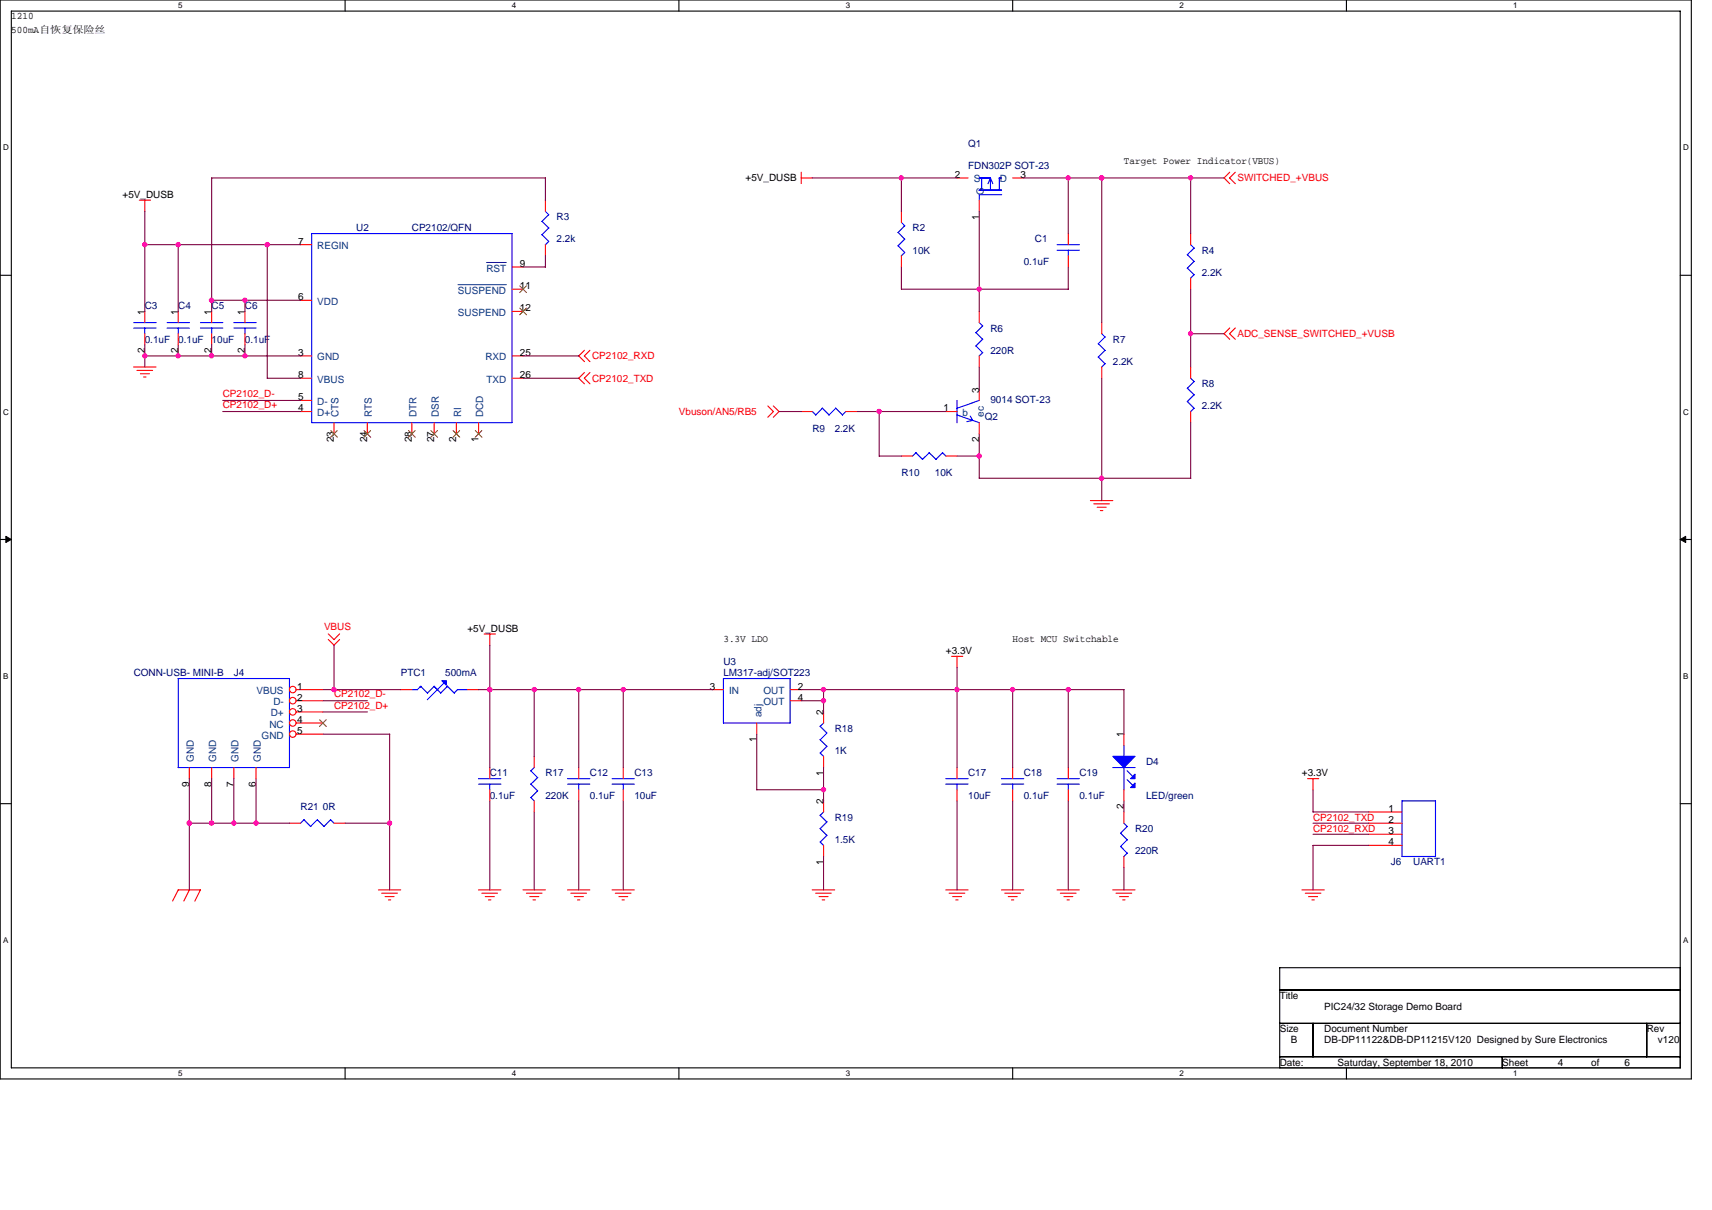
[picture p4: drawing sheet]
<svg xmlns="http://www.w3.org/2000/svg" width="297mm" height="210mm" viewBox="0 0 297 210" stroke-linecap="round" stroke-linejoin="round" font-family="sans-serif">
<path d="M0 0h293.5v187.2h-293.5zM2 1.9h289.5v183.4h-289.5z" fill="none" stroke="#000" stroke-width=".19"/>
<g fill="#fff">
<path d="M30.9 .2h.8v1.6h-.8z"/>
<path d="M30.9 185.5h.8v1.6h-.8z"/>
</g>
<path d="M59.9 0v1.9M59.9 185.3v1.9" fill="none" stroke="#000" stroke-width=".19"/>
<g fill="#fff">
<path d="M88.8 .2h.8v1.6h-.8z"/>
<path d="M88.8 185.5h.8v1.6h-.8z"/>
</g>
<path d="M117.8 0v1.9M117.8 185.3v1.9" fill="none" stroke="#000" stroke-width=".19"/>
<g fill="#fff">
<path d="M146.7 .2h.8v1.6h-.8z"/>
<path d="M146.7 185.5h.8v1.6h-.8z"/>
</g>
<path d="M175.7 0v1.9M175.7 185.3v1.9" fill="none" stroke="#000" stroke-width=".19"/>
<g fill="#fff">
<path d="M204.7 .2h.7v1.6h-.7z"/>
<path d="M204.7 185.5h.7v1.6h-.7z"/>
</g>
<path d="M233.6 0v1.9M233.6 185.3v1.9" fill="none" stroke="#000" stroke-width=".19"/>
<g fill="#fff">
<path d="M262.6 .2h.7v1.6h-.7z"/>
<path d="M262.6 185.5h.7v1.6h-.7z"/>
<path d="M.5 24.8h1v1.6h-1z"/>
<path d="M292 24.8h1v1.6h-1z"/>
<path d="M.5 70.7h1v1.5h-1z"/>
<path d="M292 70.7h1v1.5h-1z"/>
</g>
<path d="M0 47.8h2M291.5 47.8h2" fill="none" stroke="#000" stroke-width=".19"/>
<g fill="#fff">
<path d="M.5 116.5h.9v1.6h-.9z"/>
<path d="M292 116.5h.9v1.6h-.9z"/>
</g>
<path d="M0 93.6h2M291.5 93.6h2" fill="none" stroke="#000" stroke-width=".19"/>
<path d="M1 93.1l1 .5-1 .5zM291.5 93.6l1-.5v1z" fill="#000" stroke="#000" stroke-width=".17"/>
<g fill="#fff">
<path d="M.5 162.4h.9v1.5h-.9z"/>
<path d="M292 162.4h.9v1.5h-.9z"/>
</g>
<path d="M0 139.5h2M291.5 139.5h2M222 167.9h69.5v17.4h-69.5zM222 171.8h69.5M222 177.6h69.5M227.8 177.6v5.8M285.7 177.6v5.8M222 183.4h69.5M260.6 183.4v1.9" fill="none" stroke="#000" stroke-width=".19"/>
<g fill="none" stroke="#f00" stroke-width=".19">
<path d="M24.2 34.7h1.9M25.1 34.7v2M94.6 34.7v2M139 30.9h2M139 29.9v2M156.4 36.7v1.9M166 30.9h2M169.9 34.7v2M175.7 30.9h1.9M213.4 29.9l-1 1 1 1M214.3 29.9l-1 1 1 1M25.1 54v2"/>
<path d="M25.1 57.9v1.9M30.9 54v2M30.9 57.9v1.9M36.7 54v2M36.7 57.9v1.9M42.5 54v2M42.5 57.9v1.9M52.2 52.1h1.9M52.2 42.5h1.9M88.8 54h2M88.8 50.2h2M88.8 46.3h2"/>
<path d="M94.6 42.5v1.9M156.4 44.4v1.9M169.9 54v2M185.4 40.5v2M185.4 44.4v1.9M191.2 56v1.9M206.6 40.5v2M206.6 48.3v1.9M213.4 56.9l-1 1 1 1M214.3 56.9l-1 1 1 1M23.2 63.7h3.9M23.8 64.3h2.7"/>
<path d="M24.4 64.9h1.5M24.9 65.4h.4M52.2 71.4h1.9M52.2 61.8h1.9M52.2 69.5h1.9M52.2 65.6h1.9M58 73.3v2M63.7 73.3v2M71.5 73.3v2M75.3 73.3v2M79.2 73.3v2M83 73.3v2"/>
<path d="M88.8 61.8h2M88.8 65.6h2M101.4 60.8l-1 1 1 1M101.4 64.6l-1 1 1 1M102.4 60.8l-1 1 1 1M102.4 64.6l-1 1 1 1M133.2 70.4l1 1-1 1M134.2 70.4l1 1-1 1M139 71.4h1.9M146.7 71.4h2M156.4 79.1h1.9M164.1 71.4h1.9"/>
<path d="M164.1 79.1h1.9M169.9 61.8v1.9M169.9 67.6v1.9M169.9 73.3v2M191.2 63.7v1.9M206.6 63.7v1.9M206.6 71.4v1.9M189.2 86.9h3.9M189.8 87.4h2.7M190.4 88h1.5M190.9 88.6h.4M51.4 119.7h4.6"/>
<path d="M57 111l1 1 .9-1M57 110l1 1 .9-1M69.5 119.7h2M81.1 119.7h1.9M84 110h2M85 110v2M123.6 119.7h1.9M137.1 119.7h1.9M165.1 113.9h1.9M166 113.9v1.9M32.8 133.2v1.9M36.7 133.2v1.9"/>
<path d="M40.6 133.2v1.9M44.4 133.2v1.9M51.4 121.6h4.6M51.4 123.5h4.6M51.4 125.5h4.6M51.4 127.4h4.6M85 133.2v1.9M85 137.1v1.9M92.7 131.3v1.9M92.7 139v1.9M100.4 133.2v1.9M100.4 137.1v1.9"/>
<path d="M108.1 133.2v1.9M108.1 137.1v1.9M131.3 125.5v1.9M137.1 121.6h1.9M142.9 123.5v2M142.9 131.3v1.9M142.9 139v1.9M166 133.2v1.9M166 137.1v1.9M175.7 133.2v1.9M175.7 137.1v1.9M185.4 133.2v1.9"/>
<path d="M185.4 137.1v1.9M195 127.4v1.9M195 137.1v1.9M226.9 135.1h1.9M227.8 135.1v2M29.9 156.4l1-2h3.9l-1 2M32.9 154.4l-1 2M50.2 142.9h2M58 142.9h1.9M65.7 154.4h3.8M66.2 155h2.8M66.8 155.6h1.6"/>
<path d="M67.4 156.2h.4M83 154.4h3.9M83.6 155h2.7M84.2 155.6h1.6M84.7 156.2h.5M90.7 154.4h3.9M91.3 155h2.7M91.9 155.6h1.6M92.5 156.2h.4M98.5 154.4h3.8M99 155h2.8M99.6 155.6h1.6"/>
<path d="M100.2 156.2h.4M106.2 154.4h3.9M106.8 155h2.7M107.4 155.6h1.5M107.9 156.2h.4M140.9 154.4h3.9M141.5 155h2.7M142.1 155.6h1.6M142.7 156.2h.4M142.9 146.7v1.9M164.1 154.4h3.9M164.7 155h2.7"/>
<path d="M165.3 155.6h1.5M165.8 156.2h.4M173.8 154.4h3.8M174.3 155h2.8M174.9 155.6h1.6M175.5 156.2h.4M183.4 154.4h3.9M184 155h2.7M184.6 155.6h1.5M185.1 156.2h.4M193.1 154.4h3.8M193.6 155h2.8"/>
<path d="M194.2 155.6h1.6M194.8 156.2h.4M195 140.9v2M195 148.6v2M225.9 154.4h3.9M226.5 155h2.7M227 155.6h1.6M227.6 156.2h.4M237.5 142.9h5.8M237.5 140.9h5.8M237.5 144.8h5.8M237.5 146.7h5.8"/>
<circle cx="50.8" cy="119.7" r=".57"/>
<circle cx="50.8" cy="121.6" r=".57"/>
<circle cx="50.8" cy="127.4" r=".57"/>
<circle cx="50.8" cy="125.5" r=".57"/>
<circle cx="50.8" cy="123.5" r=".57"/>
</g>
<g fill="none" stroke="#00f" stroke-width=".19">
<path d="M94.6 36.7l.6 .6-1.2 1.1 1.2 1.2M95.2 39.6l-1.2 1.1 1.2 1.2-.6 .6M156.4 38.6l.6 .6M157 39.2l-1.2 1.2M169.9 33h3.9M169.9 30.9h1.9M169.9 33.8v.9M169.9 33.8h3.9M170.3 30.9v2.1M171.8 30.9v2.1M171.8 30.9l.5 1M171.8 30.9l-.4 1"/>
<path d="M173.8 30.9h-.4v2.1M23.2 56h3.9M23.2 56.9h3.9M25.1 56.9v1M29 56h3.9M29 56.9h3.9M30.9 56.9v1M34.8 56h3.9M34.8 56.9h3.9M36.7 56.9v1M40.6 56h3.8M40.6 56.9h3.8"/>
<path d="M42.5 56.9v1M54.1 40.5h34.7v32.8h-34.7zM155.8 40.3l1.2 1.2-1.2 1.2M155.8 42.7l1.2 1.1M157 43.8l-.6 .6M169.3 57.7l1.2 1.2M169.9 56l.6 .6-1.2 1.1M170.5 58.9l-1.2 1.1M183.4 42.5h3.9M183.4 43.4h3.9M185.4 43.4v1M190.6 59.6l1.1 1.2"/>
<path d="M191.2 57.9l.5 .6M191.7 58.5l-1.2 1.2M206.6 42.5l.6 .6M207.2 43.1l-1.2 1.1 1.2 1.2M207.2 45.4l-1.2 1.1 1.2 1.2M207.2 47.7l-.6 .6M140.9 71.4l.6 .6M143.8 72l-1.1-1.2-1.2 1.2M146.2 72l-1.2-1.2-1.2 1.2M146.7 71.4l-.5 .6M158.3 79.1l.6-.6 1.2 1.2M163.5 78.6l.6 .6"/>
<path d="M163.6 78.5l-1.2 1.2-1.2-1.2-1.1 1.2M166 69.5v3.9M166 72l3.9 1.4M168.3 72.2l.5 .8-1 .2M169.3 60l1.2 1.2-.6 .6M169.9 69.5l-3.9 1.4M190.6 62l1.1 1.1M191.7 63.1l-.6 .6M191.7 60.8l-1.2 1.2M206 67.4l1.2 1.1M206 69.7l1.2 1.2M206.6 65.6l.6 .6"/>
<path d="M207.2 66.2l-1.2 1.2M207.2 68.5l-1.2 1.2M207.2 70.8l-.6 .6M30.9 117.8h19.3v15.4h-19.3zM73 119.1l-.6 .6h-.9M75.4 119.1l-1.2 1.2-1.2-1.2M77.1 118.5l-3 2.9M77.6 119.1l1.2 1.2 .6-.6h1.7M77.7 119.1l-1.2 1.2-1.2-1.2 .4 .4M125.5 117.8h11.6v7.7h-11.6zM83 135.1h3.9M83 136.1h3.9"/>
<path d="M85 136.1v1M92.1 138.4l.6 .6M92.1 136.1l1.2 1.1M92.1 133.8l1.2 1.1M92.7 133.2l-.6 .6M93.3 137.2l-1.2 1.2M93.3 134.9l-1.2 1.2M98.5 135.1h3.8M98.5 136.1h3.8M100.4 136.1v1M106.2 135.1h3.9M106.2 136.1h3.9"/>
<path d="M108.1 136.1v1M142.3 130.7l.6 .6M142.3 128.4l1.2 1.1M142.3 126l1.2 1.2M142.9 125.5l-.6 .5M143.5 129.5l-1.2 1.2M143.5 127.2l-1.2 1.2M164.1 135.1h3.9M164.1 136.1h3.9M166 136.1v1M173.8 135.1h3.8M173.8 136.1h3.8"/>
<path d="M175.7 136.1v1M183.4 135.1h3.9M183.4 136.1h3.9M185.4 136.1v1M193.1 133.2h3.8M195 129.3v2M195 133.2v3.9M195.6 133.8l1 .9M195.6 135.3l1 1M243.3 139h5.8v9.6h-5.8zM52.7 142.3l1.2 1.1M52.8 142.2l-.6 .7"/>
<path d="M55.1 142.2l-1.2 1.2M57.4 142.3l.6 .6M57.4 142.2l-1.2 1.2-1.1-1.1M142.3 146.1l.6 .6M142.3 143.8l1.2 1.2M142.3 141.5l1.2 1.1M142.9 140.9l-.6 .6M143.5 144.9l-1.2 1.2M143.5 142.6l-1.2 1.2M194.4 144.6l1.2 1.2-1.2 1.1M194.4 146.9l1.2 1.2M195 142.9l.6 .5-1.2 1.2"/>
<path d="M195.6 148.1l-.6 .6"/>
</g>
<g fill="#00f" stroke="#00f" stroke-width=".19">
<path d="M193.1 131.3h3.8l-1.9 1.9z" fill-rule="evenodd"/>
<path d="M196.9 134.3v.8h-.7z" fill-rule="evenodd"/>
<path d="M196.9 135.9v.8h-.7z" fill-rule="evenodd"/>
<path d="M76.7 118.1h.7v.8z" fill-rule="evenodd"/>
</g>
<path d="M79.5 49.4h8.4M84.4 45.6h3.5" fill="none" stroke="#004080" stroke-width=".17"/>
<g fill="none" stroke="#804000" stroke-width=".17">
<path d="M90.2 53.5l1.2 1.1M90.2 49.6l1.2 1.2M91.3 53.5l-1.1 1.1M91.3 49.6l-1.1 1.2M57.4 74.7l1.1 1.2M58.5 74.7l-1.1 1.2M63.2 74.7l1.1 1.2M64.3 74.7l-1.2 1.2M70.9 74.7l1.1 1.2M72 74.7l-1.1 1.2M74.8 74.7l1.1 1.2M75.9 74.7l-1.2 1.2"/>
<path d="M78.6 74.7l1.2 1.2M79.8 74.7l-1.2 1.2M82.5 74.7l1.1 1.2M83.6 74.7l-1.2 1.2M55.5 124.9l1.1 1.2M56.6 124.9l-1.2 1.2"/>
</g>
<g fill="none" stroke="#800040" stroke-width=".19">
<path d="M25.1 36.7v17.4M94.6 34.8l.1-3.9h-58v23.2M140.9 30.9h25.2M156.4 30.9v5.8M169.9 36.7v17.4M177.6 30.9h34.8M185.4 30.9v9.7M191.2 30.9v25.1M206.6 30.9v9.7M25.1 59.8v3.9M25.1 42.5h27.1M30.9 42.5v11.6"/>
<path d="M30.9 59.8v2M36.7 59.8v2M36.7 52.1h15.5M42.5 52.1v2M42.5 59.8v2M46.4 42.5v23.2M90.8 46.3h3.9M94.6 44.4v2M156.4 46.3v3.9h29M185.4 46.3v3.9M206.6 50.2v13.5M206.6 57.9h5.8"/>
<path d="M25.1 61.8h27.1M38.6 71.4h13.6M38.6 69.5h13.6M46.4 65.6h5.8M90.8 61.8h9.6M90.8 65.6h9.6M135.2 71.4h3.8M148.7 71.4h15.4M152.5 71.4v7.7h3.9M166 79.1h3.9M169.9 63.7v3.9M169.9 75.3v7.7"/>
<path d="M191.2 65.6v21.3M206.6 73.3v9.7M169.9 83h36.7M56 119.7h13.6M58 112v7.7M83 119.7h40.6M85 112v21.2M92.7 119.7v11.6M100.4 119.7v13.5M108.1 119.7v13.5M139 119.7h56v7.7M142.9 119.7v3.9"/>
<path d="M166 115.8v17.4M175.7 119.7v13.5M185.4 119.7v13.5M32.8 135.1v19.4M36.7 135.1v7.8M40.6 135.1v7.8M44.4 135.1v7.8M56 121.6h7.8M56 123.5h7.8M56 127.4h11.6v27.1M85 139v15.5M100.4 139v15.5"/>
<path d="M108.1 139v15.5M131.3 127.4v9.7h11.6M139 121.6h3.9M142.9 133.2v5.8M166 139v15.5M175.7 139v15.5M185.4 139v15.5M195 139v1.9M227.8 137.1v3.8M32.8 142.9h17.4M59.9 142.9h7.7M92.7 140.9v13.6"/>
<path d="M142.9 148.6v5.9M195 150.6v3.9M227.8 142.9h9.7M227.8 140.9h9.7M227.8 144.8h9.7M237.5 146.7h-9.7v7.8"/>
</g>
<g fill="#f0f" stroke="#f0f" stroke-width=".19">
<circle cx="169.9" cy="50.2" r=".38"/>
<circle cx="206.6" cy="57.9" r=".38"/>
<circle cx="108.1" cy="119.7" r=".38"/>
<circle cx="185.3" cy="119.7" r=".38"/>
<circle cx="142.9" cy="121.6" r=".38"/>
<circle cx="175.7" cy="119.7" r=".37"/>
<circle cx="142.9" cy="119.7" r=".38"/>
<circle cx="44.4" cy="142.8" r=".38"/>
<circle cx="191.1" cy="30.9" r=".38"/>
<circle cx="206.6" cy="30.9" r=".38"/>
<circle cx="32.8" cy="142.8" r=".38"/>
<circle cx="142.9" cy="137" r=".38"/>
<circle cx="152.5" cy="71.4" r=".38"/>
<circle cx="185.3" cy="30.9" r=".38"/>
<circle cx="166" cy="119.7" r=".38"/>
<circle cx="191.1" cy="83" r=".38"/>
<circle cx="85" cy="119.7" r=".38"/>
<circle cx="92.7" cy="119.7" r=".38"/>
<circle cx="100.4" cy="119.7" r=".38"/>
<circle cx="156.4" cy="30.9" r=".38"/>
<circle cx="169.9" cy="79.1" r=".38"/>
<circle cx="67.6" cy="142.8" r=".38"/>
<circle cx="30.9" cy="61.8" r=".38"/>
<circle cx="42.5" cy="52.1" r=".38"/>
<circle cx="30.9" cy="42.4" r=".38"/>
<circle cx="42.5" cy="61.8" r=".38"/>
<circle cx="36.7" cy="61.8" r=".38"/>
<circle cx="36.7" cy="52.1" r=".38"/>
<circle cx="46.4" cy="42.4" r=".38"/>
<circle cx="25.1" cy="42.4" r=".38"/>
<circle cx="25.1" cy="61.8" r=".38"/>
<circle cx="36.7" cy="142.8" r=".38"/>
<circle cx="40.6" cy="142.8" r=".38"/>
<circle cx="57.9" cy="119.7" r=".38"/>
</g>
<g font-size="1.7">
<text x="2" y="3.3">1210</text>
<text x="2" y="5.7">500mA自恢复保险丝</text>
<text x="195" y="28.4">Target Power Indicator(VBUS)</text>
<text x="21.3" y="34.4">+5V_DUSB</text>
<text x="129.4" y="31.5">+5V_DUSB</text>
<text x="165.6" y="30.9">2</text>
<text x="177.1" y="30.9">3</text>
<text x="169.9" y="38.1" transform="rotate(-90 169.9 38.1)">1</text>
<text x="51.7" y="42.4">7</text>
<text x="90.2" y="46.3">9</text>
<text x="51.7" y="52.1">6</text>
<text x="90.2" y="50.2">11</text>
<text x="25.1" y="54.6" transform="rotate(-90 25.1 54.6)">1</text>
<text x="30.9" y="54.6" transform="rotate(-90 30.9 54.6)">1</text>
<text x="36.7" y="54.6" transform="rotate(-90 36.7 54.6)">1</text>
<text x="42.5" y="54.6" transform="rotate(-90 42.5 54.6)">1</text>
<text x="90.2" y="54">12</text>
<text x="25.1" y="61.3" transform="rotate(-90 25.1 61.3)">2</text>
<text x="30.9" y="61.3" transform="rotate(-90 30.9 61.3)">2</text>
<text x="36.7" y="61.3" transform="rotate(-90 36.7 61.3)">2</text>
<text x="42.5" y="61.3" transform="rotate(-90 42.5 61.3)">2</text>
<text x="51.7" y="61.7">3</text>
<text x="51.7" y="65.6">8</text>
<text x="90.2" y="61.7">25</text>
<text x="90.2" y="65.6">26</text>
<text x="51.7" y="71.4">4</text>
<text x="51.7" y="69.5">5</text>
<text x="163.7" y="71.4">1</text>
<text x="169.9" y="68.1" transform="rotate(-90 169.9 68.1)">3</text>
<text x="57.9" y="76.7" transform="rotate(-90 57.9 76.7)">23</text>
<text x="63.7" y="76.7" transform="rotate(-90 63.7 76.7)">24</text>
<text x="71.4" y="76.7" transform="rotate(-90 71.4 76.7)">28</text>
<text x="75.3" y="76.7" transform="rotate(-90 75.3 76.7)">27</text>
<text x="79.2" y="76.7" transform="rotate(-90 79.2 76.7)">2</text>
<text x="83" y="76.7" transform="rotate(-90 83 76.7)">1</text>
<text x="169.9" y="76.7" transform="rotate(-90 169.9 76.7)">2</text>
<text x="81.1" y="109.6">+5V_DUSB</text>
<text x="125.5" y="111.4">3.3V LDO</text>
<text x="164.1" y="113.5">+3.3V</text>
<text x="175.7" y="111.4">Host MCU Switchable</text>
<text x="51.6" y="119.7">1</text>
<text x="123.2" y="119.7">3</text>
<text x="138.4" y="119.7">2</text>
<text x="51.6" y="121.6">2</text>
<text x="51.6" y="123.5">3</text>
<text x="51.6" y="125.5">4</text>
<text x="138.4" y="121.6">4</text>
<text x="142.9" y="124.1" transform="rotate(-90 142.9 124.1)">2</text>
<text x="51.6" y="127.4">5</text>
<text x="131.3" y="128.8" transform="rotate(-90 131.3 128.8)">1</text>
<text x="195" y="128" transform="rotate(-90 195 128)">1</text>
<text x="32.8" y="136.6" transform="rotate(-90 32.8 136.6)">9</text>
<text x="36.7" y="136.6" transform="rotate(-90 36.7 136.6)">8</text>
<text x="40.6" y="136.6" transform="rotate(-90 40.6 136.6)">7</text>
<text x="44.4" y="136.6" transform="rotate(-90 44.4 136.6)">6</text>
<text x="142.9" y="134.6" transform="rotate(-90 142.9 134.6)">1</text>
<text x="225.9" y="134.7">+3.3V</text>
<text x="142.9" y="139.6" transform="rotate(-90 142.9 139.6)">2</text>
<text x="195" y="140.4" transform="rotate(-90 195 140.4)">2</text>
<text x="240.9" y="140.9">1</text>
<text x="240.9" y="142.8">2</text>
<text x="240.9" y="144.8">3</text>
<text x="240.9" y="146.7">4</text>
<text x="142.9" y="150.1" transform="rotate(-90 142.9 150.1)">1</text>
<text x="222" y="173.4">Title</text>
<text x="222" y="179.1">Size</text>
<text x="229.8" y="175.3">PIC24/32 Storage Demo Board</text>
<text x="229.8" y="179.1">Document Number</text>
<text x="285.7" y="179.1">Rev</text>
<text x="222" y="184.9">Date:</text>
<text x="224" y="181.1">B</text>
<text x="229.8" y="181.1">DB-DP11122&amp;DB-DP11215V120 Designed by Sure Electronics</text>
<text x="232.1" y="184.9">Saturday, September 18, 2010</text>
<text x="260.6" y="184.9">Sheet</text>
<text x="270.3" y="184.9">4</text>
<text x="276.1" y="184.9">of</text>
<text x="281.9" y="184.9">6</text>
<text x="287.7" y="181.1">v120</text>
</g>
<g font-size="1.7" fill="#000080">
<text x="168" y="25.5">Q1</text>
<text x="168" y="29.3">FDN302P SOT-23</text>
<text x="61.8" y="40.2">U2</text>
<text x="71.5" y="40.2">CP2102/QFN</text>
<text x="96.6" y="38.2">R3</text>
<text x="158.3" y="40.2">R2</text>
<text x="96.6" y="42.1">2.2k</text>
<text x="158.3" y="44">10K</text>
<text x="177.6" y="45.9">0.1uF</text>
<text x="179.6" y="42.1">C1</text>
<text x="208.5" y="44">R4</text>
<text x="208.5" y="47.9">2.2K</text>
<text x="25.1" y="53.7">C3</text>
<text x="30.9" y="53.7">C4</text>
<text x="36.7" y="53.7">C5</text>
<text x="42.5" y="53.7">C6</text>
<text x="25.1" y="59.5">0.1uF</text>
<text x="30.9" y="59.5">0.1uF</text>
<text x="36.7" y="59.5">10uF</text>
<text x="42.5" y="59.5">0.1uF</text>
<text x="171.8" y="57.5">R6</text>
<text x="193.1" y="59.5">R7</text>
<text x="171.8" y="61.4">220R</text>
<text x="193.1" y="63.3">2.2K</text>
<text x="171.8" y="69.9">9014 SOT-23</text>
<text x="208.5" y="67.2">R8</text>
<text x="208.5" y="71">2.2K</text>
<text x="140.9" y="74.9">R9</text>
<text x="144.8" y="74.9">2.2K</text>
<text x="170.9" y="73">Q2</text>
<text x="156.4" y="82.6">R10</text>
<text x="162.2" y="82.6">10K</text>
<text x="23.2" y="117.4">CONN-USB- MINI-B</text>
<text x="40.6" y="117.4">J4</text>
<text x="69.5" y="117.4">PTC1</text>
<text x="77.3" y="117.4">500mA</text>
<text x="125.5" y="115.4">U3</text>
<text x="125.5" y="117.4">LM317-adj/SOT223</text>
<text x="144.8" y="127">R18</text>
<text x="144.8" y="130.9">1K</text>
<text x="85" y="134.7">C11</text>
<text x="94.6" y="134.7">R17</text>
<text x="102.3" y="134.7">C12</text>
<text x="110.1" y="134.7">C13</text>
<text x="168" y="134.7">C17</text>
<text x="177.6" y="134.7">C18</text>
<text x="187.3" y="134.7">C19</text>
<text x="198.9" y="132.8">D4</text>
<text x="52.2" y="140.5">R21 0R</text>
<text x="85" y="138.6">0.1uF</text>
<text x="94.6" y="138.6">220K</text>
<text x="102.3" y="138.6">0.1uF</text>
<text x="110.1" y="138.6">10uF</text>
<text x="144.8" y="142.5">R19</text>
<text x="168" y="138.6">10uF</text>
<text x="177.6" y="138.6">0.1uF</text>
<text x="187.3" y="138.6">0.1uF</text>
<text x="198.9" y="138.6">LED/green</text>
<text x="144.8" y="146.3">1.5K</text>
<text x="196.9" y="144.4">R20</text>
<text x="196.9" y="148.3">220R</text>
<text x="241.3" y="150.2">J6</text>
<text x="245.2" y="150.2">UART1</text>
</g>
<g font-size="1.7" fill="#004080">
<text x="168.9" y="31.7">S</text>
<text x="170.7" y="33.8" transform="rotate(-90 170.7 33.8)">G</text>
<text x="173.5" y="31.7">D</text>
<text x="55.1" y="43.2">REGIN</text>
<text x="84.4" y="47.1">RST</text>
<text x="55.1" y="52.9">VDD</text>
<text x="79.5" y="51">SUSPEND</text>
<text x="79.5" y="54.8">SUSPEND</text>
<text x="55.1" y="62.5">GND</text>
<text x="84.2" y="62.5">RXD</text>
<text x="55.1" y="70.3">D-</text>
<text x="55.1" y="66.4">VBUS</text>
<text x="84.4" y="66.4">TXD</text>
<text x="55.1" y="72.2">D+</text>
<text x="58.8" y="72.4" transform="rotate(-90 58.8 72.4)">CTS</text>
<text x="64.5" y="72.4" transform="rotate(-90 64.5 72.4)">RTS</text>
<text x="72.3" y="72.4" transform="rotate(-90 72.3 72.4)">DTR</text>
<text x="76.1" y="72.4" transform="rotate(-90 76.1 72.4)">DSR</text>
<text x="80" y="72.4" transform="rotate(-90 80 72.4)">RI</text>
<text x="83.8" y="72.4" transform="rotate(-90 83.8 72.4)">DCD</text>
<text x="167" y="72.2">b</text>
<text x="170.7" y="72.4" transform="rotate(-90 170.7 72.4)">ec</text>
<text x="44.5" y="120.5">VBUS</text>
<text x="47" y="124.3">D+</text>
<text x="47.4" y="122.4">D-</text>
<text x="126.5" y="120.5">IN</text>
<text x="132.1" y="124.5" transform="rotate(-90 132.1 124.5)">adj</text>
<text x="132.5" y="122.4">OUT</text>
<text x="132.5" y="120.5">OUT</text>
<text x="45.4" y="128.2">GND</text>
<text x="46.8" y="126.3">NC</text>
<text x="33.7" y="132.2" transform="rotate(-90 33.7 132.2)">GND</text>
<text x="37.5" y="132.2" transform="rotate(-90 37.5 132.2)">GND</text>
<text x="41.4" y="132.2" transform="rotate(-90 41.4 132.2)">GND</text>
<text x="45.2" y="132.2" transform="rotate(-90 45.2 132.2)">GND</text>
</g>
<g font-size="1.7" fill="#f00">
<text x="214.7" y="31.5">SWITCHED_+VBUS</text>
<text x="214.7" y="58.5">ADC_SENSE_SWITCHED_+VUSB</text>
<text x="102.7" y="62.4">CP2102_RXD</text>
<text x="38.6" y="70.8">CP2102_D+</text>
<text x="38.6" y="68.9">CP2102_D-</text>
<text x="102.7" y="66.2">CP2102_TXD</text>
<text x="117.8" y="72">Vbuson/AN5/RB5</text>
<text x="56.2" y="109.3">VBUS</text>
<text x="58" y="121">CP2102_D-</text>
<text x="58" y="123">CP2102_D+</text>
<text x="227.8" y="142.5">CP2102_TXD</text>
<text x="227.8" y="144.4">CP2102_RXD</text>
</g>
<g font-size="1.4">
<text x="30.9" y="1.5">5</text>
<text x="88.8" y="1.5">4</text>
<text x="146.7" y="1.5">3</text>
<text x="204.7" y="1.5">2</text>
<text x="262.6" y="1.5">1</text>
<text x=".5" y="26.1">D</text>
<text x="292" y="26.1">D</text>
<text x=".5" y="71.9">C</text>
<text x="292" y="71.9">C</text>
<text x=".5" y="117.8">B</text>
<text x="292" y="117.8">B</text>
<text x=".5" y="163.6">A</text>
<text x="292" y="163.6">A</text>
<text x="30.9" y="186.8">5</text>
<text x="88.8" y="186.8">4</text>
<text x="146.7" y="186.8">3</text>
<text x="204.7" y="186.8">2</text>
<text x="262.6" y="186.8">1</text>
</g>
</svg>
